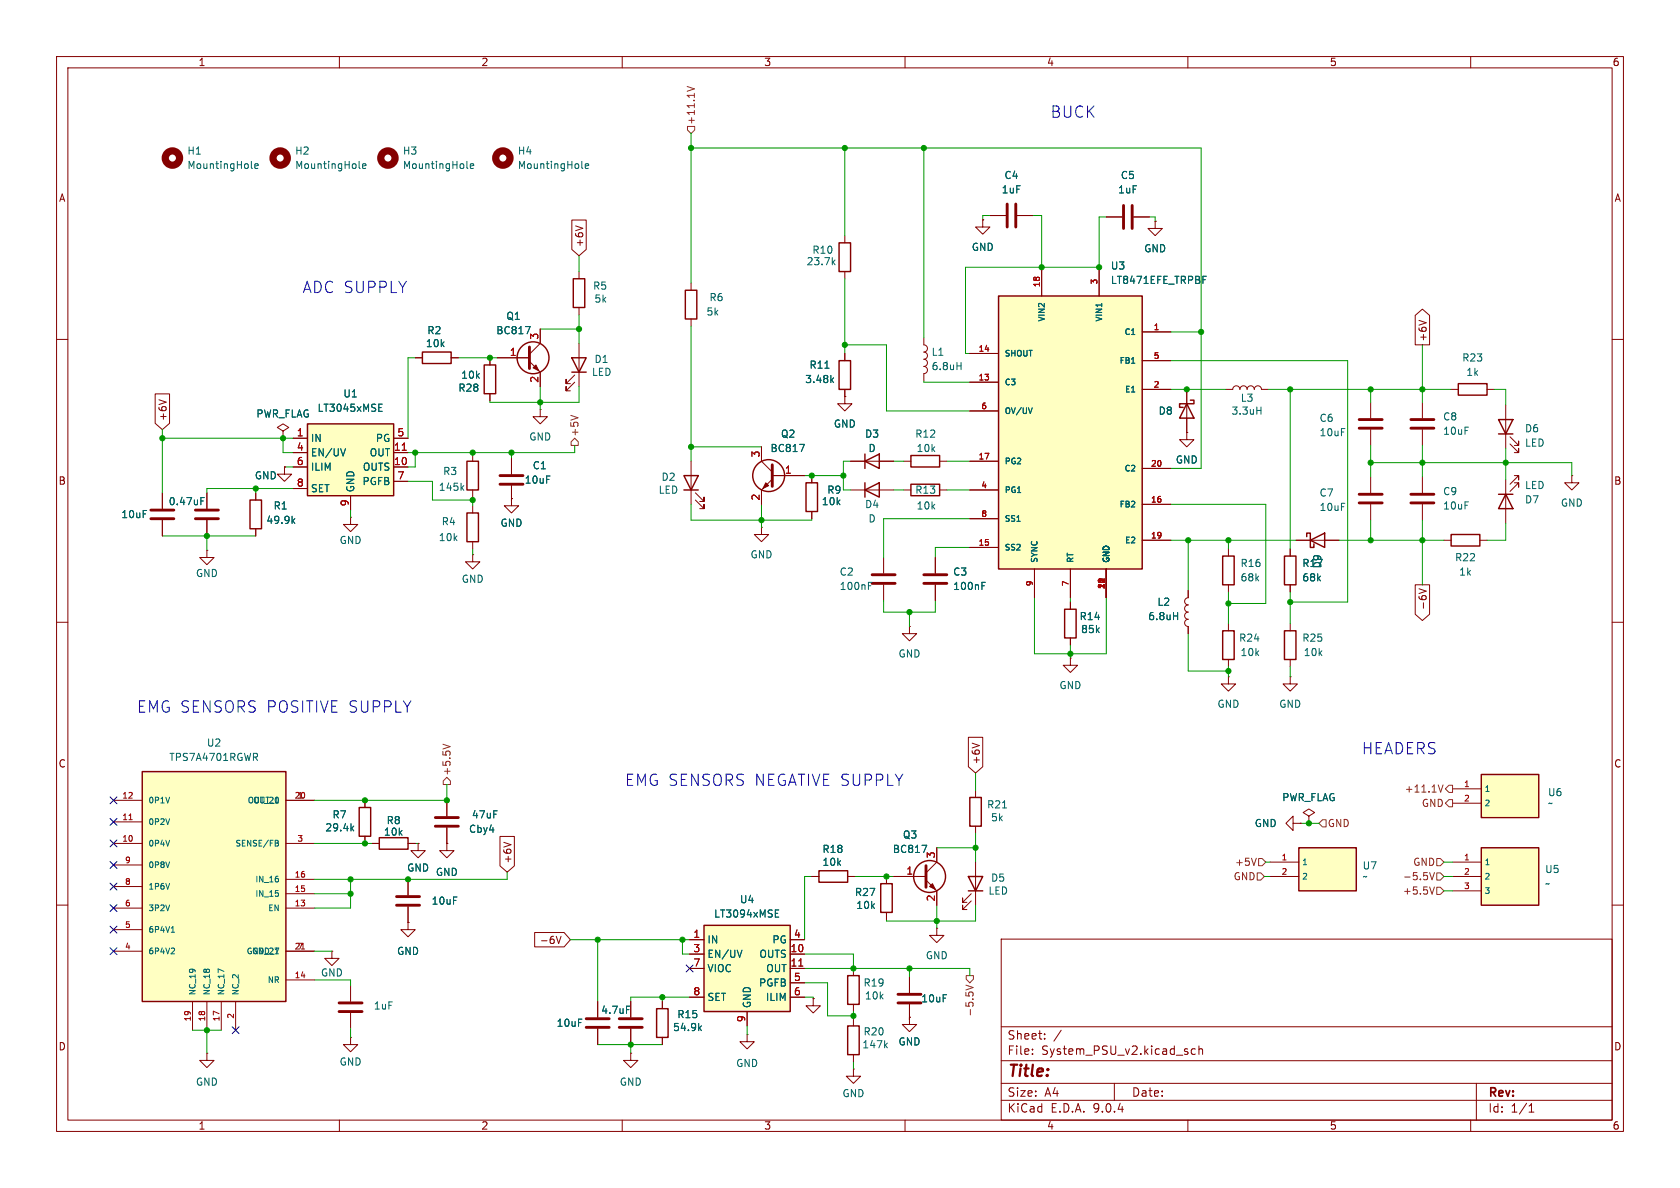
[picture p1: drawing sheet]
<svg xmlns="http://www.w3.org/2000/svg" width="297mm" height="210mm" viewBox="0 0 297 210" stroke-linecap="round" stroke-linejoin="round" font-family="sans-serif">
<g fill="none" stroke="#840000" stroke-width=".18">
<path d="M10 10h277v190h-277zM12 12h273v186h-273zM60 10v2M110 10v2M160 10v2M210 10v2M260 10v2M95.5 58.2v2.5l-1.9 1.9M102.4 48v1.3M102.4 54.4v1.2M122.2 50v1.3M122.2 56.4v1.3"/>
<path d="M10 60h2M73.4 63.2h1.3M79.8 63.2h1.2M87.9 63.2h5.7M93.6 63.9l1.9 1.9v2.5M101.6 67.6l-1.5 1.5v-.8v.8h.7M101.6 66.3l-1.5 1.5v-.7v.7h.7M102.4 60.7v7.6M134.6 79v2.5l1.9 1.9M285 60h2M83.6 98v1.3h1.2l-1.2 1.3-1.3-1.3h1.3M83.6 98h.1"/>
<path d="M83.6 89.4v1.3M83.6 95.8v1.2M90.4 88.1v1.3h1.3l-1.3 1.3-1.2-1.3h1.2M90.4 88.1h.1M122.2 81.5v7.7M122.9 88.4l1.6 1.5v-.7v.7h-.8M122.9 87.1l1.6 1.5v-.7v.7h-.8M134.6 93.2v1.3h1.3l-1.3 1.3-1.3-1.3h1.3M134.6 93.2h.1M136.5 84.7l-1.9 1.9v2.6M136.5 84.1h5.7M143.5 84.1v1.2"/>
<path d="M143.5 90.4v1.3M156.2 98.6v2.7M217.2 97v1.3M10 110h2M156.2 103.4v2.8M217.2 103.4v1.2M217.2 110.2v1.3M217.2 116.6v1.3M228.1 119.6v1.3h1.3l-1.3 1.3-1.3-1.3h1.3M228.1 119.6h.1M228.1 110.2v1.3M228.1 116.6v1.3"/>
<path d="M285 110h2M65.8 149.1h1.3M72.1 149.1h1.3M73.9 149.1v1.3h1.3l-1.3 1.2-1.3-1.2h1.3M73.9 149.1h.1M79 149.1v1.3h1.3l-1.3 1.2-1.3-1.2h1.3M79 149.1h.1M79 141.5v2.8M79 146.3v2.8M10 160h2M105.7 177v2.8M111.5 177v2.8"/>
<path d="M117.1 177v1.3M160.8 179.8v1.3h1.3l-1.3 1.3-1.3-1.3h1.3M160.8 179.8h.1M177 166h108v32h-108zM285 160h2M60 198v2M105.7 181.9v2.8M110 198v2M111.5 181.9v2.8M117.1 183.4v1.3M132.1 182.9v1.3h1.2l-1.2 1.2-1.3-1.2h1.3M132.1 182.9h.1"/>
<path d="M150.9 189v1.2h1.2l-1.2 1.3-1.3-1.3h1.3M150.9 189h.1M150.9 180.1v1.3M150.9 186.4v1.3M160 198v2M177 194.5h108M177 191.5h108M177 187.5h108M177 181.5h108M182.5 186.3v.1M182.5 185.5v.1M184.7 183.6v.1"/>
<path d="M184.7 182.8v.1M187.6 182.1l-1.3 2M197 191.5v3M210 198v2M211.3 185.5l-.4-.1-.3 .3v.4l.1 .2h.6M212 185.5l.2-.1 .3 .1 .1 .9M212 184.9v1.5M260 198v2M261 191.5v6.5M270.3 196.6h.9M270.3 195.5l.4-.4v1.5"/>
</g>
<path d="M93.6 61.3v3.9M136.5 82.2v3.8M154.2 101.6h4M154.2 103.1h4M77 144.5h4M77 146.1h4M103.6 180.1h4.1M103.6 181.6h4.1M109.5 180.1h4M109.5 181.6h4" fill="none" stroke="#840000" stroke-width=".51"/>
<g fill="none" stroke="#840000" stroke-width=".25">
<path d="M101.3 49.3h2.1v5.1h-2.1zM121.2 51.3h2v5.1h-2zM74.7 62.2h5.1v2.1h-5.1zM101.1 63.2h2.5l-1.2 2.6zM101.1 65.8h2.5M82.5 90.7h2.1v5.1h-2.1zM120.9 84.1h2.5l-1.2 2.5zM120.9 86.6h2.5M142.5 85.3h2v5.1h-2zM216.2 98.3h2v5.1h-2zM216.2 111.5h2v5.1h-2zM227.1 111.5h2v5.1h-2z"/>
<path d="M67.1 148.1h5v2h-5zM116.1 178.3h2v5.1h-2zM149.9 181.4h2v5h-2z"/>
<circle cx="94.2" cy="63.2" r="2.82"/>
<circle cx="135.9" cy="84.1" r="2.82"/>
</g>
<g fill="#840000" stroke="#840000" stroke-width=".18">
<path d="M135.4 85.3l.5 .6-1 .5z"/>
<path d="M94.2 65l.5-.5 .5 1z"/>
</g>
<path d="M102.9 29.6l.1 .2M103.5 29.4l.6-.2-.1-.2-.4-.1-.1 .2v.6h.5M92.9 57.7h.8l-.5 1.3M141.4 78.6h.8l-.5 1.2M153.5 103.5h.5M153.5 102.9h.6M110.8 177.9h.6M123.6 181.7l.4 .5M124 181.3l-.5 .5M156.5 184.8l.4 .4M156.9 184.4l-.5 .5" fill="none" stroke="#006464" stroke-width=".18"/>
<circle cx="88.9" cy="27.9" r="1.27" fill="none" stroke="#840000" stroke-width="1.3"/>
<path d="M124.5 163.6h15.2v15.2h-15.2z" fill="#ffffc2"/>
<path d="M148.3 42.9h2.1v5.1h-2.1zM85.6 64.5h2v5.1h-2zM227.1 98.3h2v5.1h-2zM124.5 163.6h15.2v15.2h-15.2z" fill="none" stroke="#840000" stroke-width=".25"/>
<g fill="none" stroke="#840000" stroke-width=".18">
<path d="M149.4 41.7v1.2M149.4 48v1.3M86.6 63.2v1.3M86.6 69.6v1.3M228.1 97v1.3M228.1 103.4v1.2M228.6 145.5v-1.2l-1.3 1.2 1.3 1.3v-1.3h1.3M229.9 145.5h.1M231.4 144.3l1-.7-1-.6-1 .6 1 .7v1.2M231.4 145.5h.1M121.9 166.1h2.6M121.9 168.7h2.6"/>
<path d="M121.9 171.2h2.6M121.9 176.3h2.6M132.1 178.8v2.6M139.7 166.1h2.5M139.7 168.7h2.5M139.7 171.2h2.5M139.7 176.3h2.5M139.7 173.7h2.5"/>
</g>
<path d="M147.3 46.3l.3 .5M147.6 46l-.5 .4M131.2 168l-.4 1.2M137.1 161.5h.4M137.1 162.1h.6M137.1 160.9h.6" fill="none" stroke="#006464" stroke-width=".18"/>
<path d="M141.2 170.8h.7" fill="none" stroke="#a90000" stroke-width=".18"/>
<path d="M229.6 149.9h10.2v7.6h-10.2z" fill="#ffffc2"/>
<path d="M229.6 149.9h10.2v7.6h-10.2z" fill="none" stroke="#840000" stroke-width=".25"/>
<path d="M224.5 152.4h5.1M224.5 154.9h5.1" fill="none" stroke="#840000" stroke-width=".18"/>
<path d="M261.9 136.9h10.1v7.6h-10.1z" fill="#ffffc2"/>
<path d="M148.3 63.8h2.1v5h-2.1zM209.8 71.4l1.3 2.5h-2.6zM210.4 70.7h.7v.7h-2.6v.6h.7M261.9 136.9h10.1v7.6h-10.1zM63.5 142.7h2v5.1h-2z" fill="none" stroke="#840000" stroke-width=".25"/>
<g fill="none" stroke="#840000" stroke-width=".18">
<path d="M95.5 72.4v1.3h-1.3l1.3 1.2 1.3-1.2h-1.3M95.5 72.4h.1M149.4 70.1v1.3h1.2l-1.2 1.2-1.3-1.2h1.3M149.4 70.1h.1M149.4 62.5v1.3M149.4 68.8v1.3M209.8 68.8v7.7M62 91.4v1.3h1.2l-1.2 1.3-1.3-1.3h1.3M62 91.4h.1M256.8 139.4h5.1M64.5 141.5v1.2M64.5 147.8v1.3"/>
<path d="M256.8 142h5.1"/>
</g>
<path d="M145.8 65.1h.8M147 67.2l.4 .4M147.4 66.8l-.5 .5M62.2 146.4l.3 .5M62.5 146l-.4 .5" fill="none" stroke="#006464" stroke-width=".18"/>
<path d="M176.5 52.3h25.4v48.3h-25.4z" fill="#ffffc2"/>
<path d="M176.5 52.3h25.4v48.3h-25.4z" fill="none" stroke="#840000" stroke-width=".25"/>
<g fill="none" stroke="#840000" stroke-width=".18">
<path d="M173.7 38.9v1.2h1.3l-1.3 1.3-1.2-1.3h1.2M173.7 38.9h.1M184.1 47.2v5.1M194.3 47.2v5.1M201.9 58.7h5.1M171.4 62.5h5.1M171.4 67.6h5.1M171.4 72.6h5.1M201.9 63.8h5.1M201.9 68.8h5.1M171.4 81.5h5.1M171.4 86.6h5.1"/>
<path d="M171.4 91.7h5.1M171.4 96.8h5.1M201.9 82.8h5.1M201.9 89.2h5.1M201.9 95.5h5.1M182.9 100.6v5.1M189.2 100.6v5.1M195.6 100.6v5.1"/>
</g>
<path d="M212.7 49.4h.4M212.7 48.8h.6M182.5 72.1l-.4 1M200 64.2h.6" fill="none" stroke="#006464" stroke-width=".18"/>
<path d="M261.9 149.9h10.1v10.1h-10.1z" fill="#ffffc2"/>
<path d="M44.2 88.4h2v5.1h-2zM188.2 107.7h2v5.1h-2zM144.8 153.9h5.1v2.1h-5.1zM261.9 149.9h10.1v10.1h-10.1z" fill="none" stroke="#840000" stroke-width=".25"/>
<g fill="none" stroke="#840000" stroke-width=".18">
<path d="M175 38.1h2.8M179.8 38.1h2.8M195.6 38.4h2.8M200.4 38.4h2.8M204.2 39.1v1.3h1.3l-1.3 1.3-1.3-1.3h1.3M204.2 39.1h.1M50 76.2l1.1-.6-1.1-.7-1 .7 1 .6v1.3M50 77.5h.1M45.2 87.1v1.3M45.2 93.5v1.2M189.2 116.3v1.3h1.3l-1.3 1.3-1.2-1.3h1.2M189.2 116.3h.1"/>
<path d="M189.2 106.4v1.3M189.2 112.8v1.2M143.5 154.9h1.3M149.9 154.9h1.2M256.8 152.4h5.1M256.8 154.9h5.1M256.8 157.5h5.1M36.6 186.2v1.3h1.2l-1.2 1.2-1.3-1.2h1.3M36.6 186.2h.1"/>
</g>
<path d="M51.8 92l.3 .5M52.1 91.7l-.5 .5" fill="none" stroke="#006464" stroke-width=".18"/>
<path d="M178.1 36.1v4M179.6 36.1v4M198.6 36.3v4.1M200.2 36.3v4.1" fill="none" stroke="#840000" stroke-width=".51"/>
<path d="M25.1 136.4h25.4v40.6h-25.4z" fill="#ffffc2"/>
<path d="M25.1 136.4h25.4v40.6h-25.4z" fill="none" stroke="#840000" stroke-width=".25"/>
<g fill="none" stroke="#840000" stroke-width=".18">
<path d="M217.2 119.6v1.3h1.2l-1.2 1.3-1.3-1.3h1.3M217.2 119.6h.1M20.1 141.5h5M20.1 145.3h5M20.1 149.1h5M20.1 152.9h5M20.1 156.7h5M50.5 141.5h5.1M50.5 149.1h5.1M50.5 155.4h5.1M50.5 158h5.1M20.1 160.5h5"/>
<path d="M20.1 164.3h5M20.1 168.1h5M34 177v5.1M36.6 177v5.1M39.1 177v5.1M41.7 177v5.1M50.5 160.5h5.1M50.5 168.1h5.1M50.5 173.2h5.1"/>
</g>
<path d="M22.8 144.9h.6M53.3 167.8h.6" fill="none" stroke="#a90000" stroke-width=".18"/>
<path d="M45.1 133.8l.4 .6M45.5 133.3v.4M48.7 148.5l.4 .1 .1 .2-.2 .2M48.7 149h.3M49 149l.2 .2v.3l-.5 .1M49.2 155.4v.4M49.2 157.9v.5M30.2 168.6h.7M30.3 164.8h.6M30.8 167.7v.3" fill="none" stroke="#006464" stroke-width=".18"/>
<path d="M54.4 74.9h15.2v12.7h-15.2z" fill="#ffffc2"/>
<g fill="none" stroke="#840000" stroke-width=".25">
<path d="M54.4 74.9h15.2v12.7h-15.2zM257.8 67.8h5.1v2.1h-5.1zM264.9 74.2h2.6l-1.3 2.5zM264.9 76.7h2.6M82.5 81.5h2.1v5.1h-2.1zM152.9 86.6l2.5-1.3v2.6zM152.9 81.5l2.5-1.2v2.5zM152.9 80.3v2.5M152.9 85.3v2.6M161 85.6h5.1v2h-5.1zM161 80.5h5.1v2.1h-5.1zM231 94.9v-.7h.6v2.6h.7v-.7"/>
<path d="M231.6 95.5l2.6-1.3v2.6zM256.5 94.5h5.1v2h-5.1zM264.9 87.4h2.6M266.2 87.4l1.3 2.5h-2.6zM155.7 156.2h2v5.1h-2zM171.2 154.9h2.5l-1.2 2.6zM171.2 157.5h2.5M171.4 141h2.1v5.1h-2.1zM149.9 172.5h2v5h-2z"/>
<circle cx="164.3" cy="154.9" r="2.82"/>
</g>
<g fill="none" stroke="#840000" stroke-width=".18">
<path d="M101.1 38.9h2.5v5.2l-1.2 1.1-1.3-1.1zM101.8 39.9l1.2 .5M173.7 38.9h.1M175 38.1h2.8M179.8 38.1h2.8M195.6 38.4h2.8M200.4 38.4h2.8M204.2 39.1h.1M95.5 58.2v2.5M163.3 59.7v1.3a.64 .64 0 0 1 .7 .6 .64 .64 0 0 1-.7 .6 .64 .64 0 0 1 .7 .7 .64 .64 0 0 1-.7 .6 .64 .64 0 0 1 .7 .6 .64 .64 0 0 1-.7 .7M184.1 47.2v5.1M194.3 47.2v5.1"/>
<path d="M201.9 58.7h5.1M250.2 55.8l1.3-1.2 1.2 1.2v5.2h-2.5zM250.9 56.6l1.2 .5M27.4 69.6h2.6v5.2l-1.3 1.1-1.3-1.1zM28.1 70.7l1.3 .4M50 77.5h.1M51.8 77.5h2.6M69.6 77.5h2.5M73.4 63.2h1.3M79.8 63.2h1.2M86.6 63.2v1.3M86.6 69.6v1.3"/>
<path d="M87.9 63.2h5.7M95.5 65.8v2.5M134.6 79v2.5M149.4 70.1h.1M149.4 62.5v1.3M149.4 68.8v1.3M163.3 64.8a.64 .64 0 0 1 .7 .6 .64 .64 0 0 1-.7 .6v1.3M171.4 62.5h5.1M171.4 67.6h5.1M171.4 72.6h5.1M201.9 68.8h5.1M201.9 63.8h5.1"/>
<path d="M209.8 76.5v1.2h1.3l-1.3 1.3-1.3-1.3h1.3M209.8 76.5h.1M209.8 68.8v2.6M209.8 73.9v2.6M216.7 68.8h1.2a.64 .64 0 0 1 .7-.6 .64 .64 0 0 1 .6 .6 .64 .64 0 0 1 .6-.6 .64 .64 0 0 1 .7 .6 .64 .64 0 0 1 .6-.6 .64 .64 0 0 1 .6 .6 .64 .64 0 0 1 .7-.6 .64 .64 0 0 1 .6 .6h1.3M242.3 71.1v2.8M242.3 75.9v2.8M251.5 71.1v2.8M251.5 75.9v2.8M256.5 68.8h1.3M262.9 68.8h1.3M266.2 71.6v7.6"/>
<path d="M267 78.5l1.5 1.5v-.8v.8h-.8M267 77.2l1.5 1.5v-.7v.7h-.8M28.7 87.1v2.8M28.7 91.9v2.8M36.6 97.3v1.3h1.2l-1.2 1.2-1.3-1.2h1.3M36.6 97.3h.1M36.6 87.1v2.8M36.6 91.9v2.8M45.2 87.1v1.3M45.2 93.5v1.2M50.3 82.6v1.2h1.3l-1.3 1.3-1.3-1.3h1.3M50.3 82.6h.1"/>
<path d="M51.8 80h2.6M51.8 82.6h2.6M51.8 86.4h2.6M62 87.6v2.6M69.6 80h2.5M69.6 82.6h2.5M69.6 85.1h2.5M83.6 80.3v1.2M83.6 86.6v1.3M90.4 88.1h.1M90.4 81v2.8M90.4 85.9v2.7"/>
<path d="M134.6 86.6v2.6M136.5 84.1h5.7M143.5 84.1v1.2M143.5 90.4v1.3M150.4 86.6h7.6M150.4 81.5h7.6M159.8 86.6h1.2M159.8 81.5h1.2M165.4 98.6v2.7M166.1 86.6h1.3M166.1 81.5h1.3M171.4 86.6h5.1"/>
<path d="M171.4 81.5h5.1M171.4 91.7h5.1M171.4 96.8h5.1M201.9 95.5h5.1M201.9 82.8h5.1M201.9 89.2h5.1M228.1 97v1.3M229.1 95.5h7.6M242.3 84.3v2.8M242.3 89.2v2.7M251.5 84.3v2.8M251.5 89.2v2.7"/>
<path d="M255.3 95.5h1.2M261.6 95.5h1.3M266.2 84.8v7.7M267.7 84.1h.8v.7v-.7l-1.5 1.5M267.7 85.3h.8v.8v-.8l-1.5 1.6M277.9 84.1v1.2h1.2l-1.2 1.3-1.3-1.3h1.3M277.9 84.1h.1M160.8 110.7v1.3h1.3l-1.3 1.3-1.3-1.3h1.3M160.8 110.7h.1M165.4 103.4v2.8M182.9 100.6v5.1M189.2 100.6v5.1"/>
<path d="M189.2 106.4v1.3M189.2 112.8v1.2M195.6 100.6v5.1M210.1 106.9a.64 .64 0 0 0-.7 .7 .64 .64 0 0 0 .7 .6 .64 .64 0 0 0-.7 .6 .64 .64 0 0 0 .7 .7 .63 .63 0 0 0-.7 .6 .63 .63 0 0 0 .7 .6v1.3M210.1 104.4v1.3a.63 .63 0 0 0-.7 .6 .63 .63 0 0 0 .7 .6M228.1 103.4v1.2M250.2 103.4h2.5v5.2l-1.2 1.1-1.3-1.1zM250.9 104.1l1.2 .4-1.2 .4M171.2 130.3h2.5v5.2l-1.2 1.2-1.3-1.2zM171.9 131.4l1.2 .4M172.5 139.7v1.3M64.5 141.5v1.2"/>
<path d="M64.5 147.8v1.3M65.8 149.1h1.3M72.1 155.4v2.8M72.1 149.1h1.3M73.9 149.1h.1M79 149.1h.1M79 141.5v2.8M79 146.3v2.8M88.4 147.9h2.5v5.2l-1.2 1.1-1.3-1.1zM89.1 148.9l1.2 .4M143.5 154.9h1.3M149.9 154.9h1.2"/>
<path d="M156.7 154.9v1.3M158 154.9h5.7M163.7 155.6l1.9 1.9v2.5M165.6 149.9v2.5l-1.9 1.9M171.7 159.3l-1.5 1.5v-.8v.8h.7M171.7 158l-1.5 1.5v-.7v.7h.7M172.5 146.1v1.2M172.5 152.4v7.6M229.9 145.5h.1M231.4 145.5h.1M58.7 168.1v1.3h1.2l-1.2 1.3-1.3-1.3h1.3M58.7 168.1h.1"/>
<path d="M62 174.2v2.8M62 179.1v2.8M72.1 163.1v1.2h1.3l-1.3 1.3-1.2-1.3h1.2M72.1 163.1h.1M72.1 160.3v2.8M94.5 164.8h5.2l1.1 1.3-1.1 1.3h-5.2zM98.3 165.5l.5 1.3 .4-1.3M105.7 177v2.8M111.5 177v2.8M117.1 177v1.3M121.9 166.1h2.6M121.9 168.7h2.6"/>
<path d="M121.9 171.2h2.6M121.9 176.3h2.6M132.1 178.8v2.6M139.7 166.1h2.5M139.7 168.7h2.5M139.7 171.2h2.5M139.7 176.3h2.5M139.7 173.7h2.5M143.8 176.5v1.3h1.2l-1.2 1.3-1.3-1.3h1.3M143.8 176.5h.1M150.9 171.2v1.3M150.9 177.5v1.3"/>
<path d="M156.7 161.3v1.3M160.8 179.8h.1M160.8 172.7v2.8M160.8 177.5v2.8M165.6 164.1v1.3h-1.3l1.3 1.2 1.3-1.2h-1.3M165.6 164.1h.1M62 183.4v1.3h1.2l-1.2 1.2-1.3-1.2h1.3M62 183.4h.1M105.7 181.9v2.8M111.5 186.2v1.3h1.3l-1.3 1.2-1.3-1.2h1.3M111.5 186.2h.1M111.5 181.9v2.8"/>
<path d="M117.1 183.4v1.3"/>
</g>
<g fill="none" stroke="#006464" stroke-width=".18">
<path d="M44.4 29.6l.2 .2M45 29.4l.6-.2v-.2l-.4-.1-.2 .2 .1 .6h.5M63.5 29.6l.2 .2M64.1 29.4l.6-.2-.1-.2-.3-.1-.2 .2 .1 .6h.4M82.5 29.6l.2 .2M83.1 29.4l.6-.2v-.2l-.4-.1-.2 .2 .1 .6h.5M92.9 57.7h.8l-.5 1.3M212.7 49.4h.4M212.7 48.8h.6M61.1 79.3l-.5 1.3M67 72.1h.4M67 72.7h.6"/>
<path d="M67 71.4h.6M141.4 78.6h.8l-.5 1.2M145.8 65.1h.8M147 67.2l.4 .4M147.4 66.8l-.5 .5M169.2 64.7h.7M169.9 64.1v1.2M182.5 72.1l-.4 1M200 64.2h.6M222.2 72.6h.7M222.9 72v1.2M35.5 88.6h.4"/>
<path d="M35.5 88h.6M51.8 92l.3 .5M52.1 91.7l-.5 .5M81.6 86.2l.4 .5M82 85.8l-.5 .5M173.6 103.5h.4M173.6 102.9h.6M207.5 108.9h.7M208.2 108.3v1.2M62.2 146.4l.3 .5M62.5 146l-.4 .5M163 149.4h.8l-.5 1.3"/>
<path d="M177.2 142.8h.8M110.8 177.9h.6M131.2 168l-.4 1.2M137.1 161.5h.4M137.1 162.1h.6M137.1 160.9h.6M123.6 181.7l.4 .5M124 181.3l-.5 .5"/>
</g>
<path d="M71.1 79.6h.7M141.2 170.8h.7" fill="none" stroke="#a90000" stroke-width=".18"/>
<g fill="none" stroke="#840000" stroke-width=".51">
<path d="M240.3 74.2h4M240.3 75.7h4M249.4 74.2h4.1M249.4 75.7h4.1M26.7 90.2h4M26.7 91.7h4M34.5 90.2h4.1M34.5 91.7h4.1M88.4 84.1h4.1M88.4 85.6h4.1M240.3 87.4h4M240.3 88.9h4"/>
<path d="M249.4 87.4h4.1M249.4 88.9h4.1M163.3 101.6h4.1M163.3 103.1h4.1M70.1 158.5h4.1M163.7 153v3.8M59.9 177.3h4.1M59.9 178.8h4.1M70.1 160h4.1M158.7 177.3h4.1M158.7 175.8h4.1"/>
</g>
<g fill="none" stroke="#840000" stroke-width="1.3">
<circle cx="30.5" cy="27.9" r="1.27"/>
<circle cx="49.5" cy="27.9" r="1.27"/>
<circle cx="68.6" cy="27.9" r="1.27"/>
</g>
<path d="M164.3 156.7l.5-.5 .6 1z" fill="#840000" stroke="#840000" stroke-width=".18"/>
<g fill="none" stroke="#725600" stroke-width=".18">
<path d="M121.5 15.3l1.3 .4-1.3 .4M121.5 22.4h1.3v.6l-.6 .6-.7-.6zM100.9 73.4l1.3 .5M101.6 77.5l.6 .6v.6h-1.2v-.6zM78.3 131.6l1.3 .4M79 137.4l.6 .6v.7h-1.2v-.7zM254.3 138.8l.4 1.2 .4-1.2M255.5 139.4l.7-.6h.6v1.3h-.6zM222.1 151.7l-.4 1.3M222.2 154.3h.7l.6 .6-.6 .7h-.7zM222.5 151.8h.6l.7 .6-.7 .6h-.6zM233.8 144.9h.6v1.3h-.6l-.6-.7z"/>
<path d="M252.7 154.2l.5 1.3 .4-1.3M253.6 156.8l-.4 1.3M254 156.8h.6l.7 .7-.7 .6h-.6zM254 154.3h.6l.7 .6-.7 .7h-.6zM254 151.8h.6l.7 .6-.7 .6h-.6zM256.2 141.4h.6v1.2h-.6l-.7-.6zM170.8 174.1l1.2 .5-1.2 .4M170.8 172.5h1.3v.6l-.7 .6-.6-.6z"/>
</g>
<g fill="none" stroke="#009600" stroke-width=".18">
<path d="M122.2 26.2h90.1v56.6h-5.3M122.2 23.6v26.4M149.4 26.2v15.5M163.3 26.2v33.5M175 38.1h-1.3v.8M182.6 38.1h1.5v9.1M195.6 38.4h-1.3v8.8h-23.6v15.3h.7M203.2 38.4h1v.7M95.5 58.2h6.9M102.4 45.2v2.8M102.4 55.6v5.1M122.2 57.7v23.8"/>
<path d="M149.4 49.3v13.2M207 58.7h5.3M28.7 77.5h23.1M28.7 75.9v11.2M50 77.5v2.5h1.8M73.4 63.2h-1.3v14.3M81 63.2h6.9M95.5 68.3v4.1M101.6 78.7v1.3h-29.5M102.4 68.3v2.8h-15.8v-.2M122.2 79h12.4M149.4 61h7.3v11.6h14.7"/>
<path d="M163.3 67.3v.3h8.1M207 68.8h9.7M207 63.8h31.3v42.6h-10.2M224.3 68.8h32.2M228.1 68.8v28.2M242.3 68.8v2.3M242.3 78.7v5.6M251.5 61v10.1M251.5 78.7v5.6M264.2 68.8h2v2.8M266.2 79.2v5.6M28.7 94.7h16.5"/>
<path d="M36.6 94.7v2.6M45.2 86.4v.7M50.3 82.6h1.5M51.8 86.4h-15.2v.7M62 90.2v1.2M72.1 85.1h4.4v3.3h7.1M73.4 80v2.6h-1.3M83.6 80v.3M83.6 87.9v1.5M83.6 97v1M90.4 80v1M90.4 88.1v.5"/>
<path d="M122.2 89.2v2.7h21.3v-.2M134.6 89.2v4M142.2 84.1h6.9M150.4 81.5h-1.3v5.1h1.3M158 86.6h1.8M158 81.5h1.8M167.4 86.6h4M167.4 81.5h4M171.4 91.7h-15.2v6.9M171.4 96.8h-6v1.8M207 95.5h22.1M207 89.2h16.8v17.5h-6.6"/>
<path d="M210.1 95.5v8.9M217.2 95.5v1.5M236.7 95.5h18.6M242.3 91.9v3.6M242.3 81.8h35.6v2.3M251.5 91.9v11.5M266.2 92.5v3h-3.3M156.2 106.2v2h9.2v-2M160.8 108.2v2.5M182.9 105.7v9.9h12.7v-9.9M189.2 105.7v.7M189.2 114v2.3"/>
<path d="M210.1 112v6.6h7.1M217.2 104.6v5.6M217.2 117.9v1.7M228.1 104.6v5.6M228.1 117.9v1.7M79 138.7v2.8h-23.4M172.5 136.7v3M55.6 149.1h10.2M55.6 158h6.4M62 155.4v5.1h-6.4M73.4 149.1h.5M89.7 154.2v1.2h-34.1"/>
<path d="M143.5 154.9h-1.3v11.2M151.1 154.9h6.9M165.6 149.9h6.9M172.5 147.3v5.1M223.5 154.9h1M223.8 152.4h.7M229.9 145.5h3.3M255.3 154.9h1.5M255.3 152.4h1.5M255.3 157.5h1.5M55.6 173.2h6.4v1M55.6 168.1h3.1"/>
<path d="M100.8 166.1h21.1M105.7 166.1v10.9M117.1 176.3v.7M120.6 166.1v2.6h1.3M121.9 176.3h-10.4v.7M142.2 176.3h1.6v.2M142.2 168.7h8.7v2.5M142.2 173.7h4.1v5.9h4.6M142.2 171.2h29.2v1.3M150.9 178.8v1.3M160.8 171.2v1.5M160.8 179.8v.5"/>
<path d="M165.6 160v4.1M172.5 160v2.8h-15.8v-.2M34 182.1h5.1M36.6 182.1v4.1M62 181.9v1.5M105.7 184.7h11.4M111.5 184.7v1.5M132.1 181.4v1.5M150.9 187.7v1.3"/>
</g>
<g fill="none" stroke="#000084" stroke-width=".18">
<path d="M19.5 148.5l1.2 1.2M19.5 159.9l1.2 1.2M19.5 140.9l1.2 1.2M19.5 152.3l1.2 1.2M19.5 156.1l1.2 1.2M19.5 144.7l1.2 1.2M20.7 148.5l-1.2 1.2M20.7 159.9l-1.2 1.2M20.7 140.9l-1.2 1.2M20.7 152.3l-1.2 1.2M20.7 156.1l-1.2 1.2M20.7 144.7l-1.2 1.2"/>
<path d="M19.5 167.5l1.2 1.3M19.5 163.7l1.2 1.2M20.7 167.5l-1.2 1.3M20.7 163.7l-1.2 1.2M121.3 170.6l1.2 1.2M122.5 170.6l-1.2 1.2M41 181.5l1.3 1.2M42.3 181.5l-1.3 1.2"/>
</g>
<g fill="#009600" stroke="#009600" stroke-width=".18">
<circle cx="160.8" cy="108.2" r=".46"/>
<circle cx="102.4" cy="58.2" r=".46"/>
<circle cx="122.2" cy="79" r=".46"/>
<circle cx="134.6" cy="91.9" r=".46"/>
<circle cx="143.5" cy="84.1" r=".46"/>
<circle cx="122.2" cy="26.2" r=".46"/>
<circle cx="149.1" cy="84.1" r=".46"/>
<circle cx="64.5" cy="149.1" r=".46"/>
<circle cx="64.5" cy="141.5" r=".46"/>
<circle cx="36.6" cy="182.1" r=".46"/>
<circle cx="72.1" cy="155.4" r=".46"/>
<circle cx="62" cy="155.4" r=".46"/>
<circle cx="62" cy="158" r=".46"/>
<circle cx="79" cy="141.5" r=".46"/>
<circle cx="73.4" cy="80" r=".46"/>
<circle cx="50" cy="77.5" r=".46"/>
<circle cx="45.2" cy="86.4" r=".46"/>
<circle cx="28.7" cy="77.5" r=".46"/>
<circle cx="36.6" cy="94.7" r=".46"/>
<circle cx="117.1" cy="176.3" r=".46"/>
<circle cx="105.7" cy="166.1" r=".46"/>
<circle cx="120.6" cy="166.1" r=".46"/>
<circle cx="111.5" cy="184.7" r=".46"/>
<circle cx="86.6" cy="63.2" r=".46"/>
<circle cx="83.6" cy="88.4" r=".46"/>
<circle cx="83.6" cy="80" r=".46"/>
<circle cx="90.4" cy="80" r=".46"/>
<circle cx="95.5" cy="71.1" r=".46"/>
<circle cx="217.2" cy="95.5" r=".46"/>
<circle cx="210.1" cy="95.5" r=".46"/>
<circle cx="217.2" cy="118.6" r=".46"/>
<circle cx="228.1" cy="106.4" r=".46"/>
<circle cx="217.2" cy="106.7" r=".46"/>
<circle cx="189.2" cy="115.6" r=".46"/>
<circle cx="149.4" cy="26.2" r=".46"/>
<circle cx="163.3" cy="26.2" r=".46"/>
<circle cx="184.1" cy="47.2" r=".46"/>
<circle cx="212.3" cy="58.7" r=".46"/>
<circle cx="209.8" cy="68.8" r=".46"/>
<circle cx="194.3" cy="47.2" r=".46"/>
<circle cx="242.3" cy="68.8" r=".46"/>
<circle cx="228.1" cy="68.8" r=".46"/>
<circle cx="251.5" cy="95.5" r=".46"/>
<circle cx="251.5" cy="81.8" r=".46"/>
<circle cx="242.3" cy="81.8" r=".46"/>
<circle cx="266.2" cy="81.8" r=".46"/>
<circle cx="251.5" cy="68.8" r=".46"/>
<circle cx="165.6" cy="162.8" r=".46"/>
<circle cx="150.9" cy="171.2" r=".46"/>
<circle cx="150.9" cy="179.6" r=".46"/>
<circle cx="160.8" cy="171.2" r=".46"/>
<circle cx="172.5" cy="149.9" r=".46"/>
<circle cx="156.7" cy="154.9" r=".46"/>
<circle cx="149.4" cy="61" r=".46"/>
<circle cx="242.3" cy="95.5" r=".46"/>
<circle cx="231.4" cy="145.5" r=".46"/>
</g>
<g font-size="2.8" fill="#0000c2">
<text x="185.7" y="21">BUCK</text>
<text x="53.4" y="52">ADC SUPPLY</text>
<text x="24.2" y="126.2">EMG SENSORS POSITIVE SUPPLY</text>
<text x="240.7" y="133.6">HEADERS</text>
<text x="110.4" y="139.2">EMG SENSORS NEGATIVE SUPPLY</text>
</g>
<text font-size="2.8" fill="#840000" x="178" y="190.9">Title:</text>
<g font-size="2.1" fill="#840000">
<text x="178" y="184">Sheet:</text>
<text x="178" y="186.7">File:</text>
<text x="184.1" y="186.7">System_PSU_v2.kicad_sch</text>
<text x="178" y="196.9">KiCad</text>
<text x="178" y="194.1">Size:</text>
<text x="184.7" y="194.1">A4</text>
<text x="185.7" y="196.9">E.D.A.</text>
<text x="193.3" y="196.9">9.0.4</text>
<text x="200" y="194.1">Date:</text>
<text x="263" y="194.3">Rev:</text>
<text x="263" y="196.9">Id:</text>
<text x="267.1" y="196.9">1/1</text>
</g>
<g font-size="1.8" fill="#840000">
<text x="35" y="11.9">1</text>
<text x="85" y="11.9">2</text>
<text x="135" y="11.9">3</text>
<text x="185" y="11.9">4</text>
<text x="235" y="11.9">5</text>
<text x="285" y="11.9">6</text>
<text x="10.3" y="35.9">A</text>
<text x="285.3" y="35.9">A</text>
<text x="103.3" y="43.8" transform="rotate(-90 103.3 43.8)">+6V</text>
<text x="252.4" y="60.5" transform="rotate(-90 252.4 60.5)">+6V</text>
<text x="29.7" y="74.5" transform="rotate(-90 29.7 74.5)">+6V</text>
<text x="10.3" y="85.9">B</text>
<text x="285.3" y="85.9">B</text>
<text x="252.4" y="107.9" transform="rotate(-90 252.4 107.9)">-6V</text>
<text x="10.3" y="135.9">C</text>
<text x="173.4" y="135.2" transform="rotate(-90 173.4 135.2)">+6V</text>
<text x="285.3" y="135.9">C</text>
<text x="90.6" y="152.7" transform="rotate(-90 90.6 152.7)">+6V</text>
<text x="95.3" y="167.1">-6V</text>
<text x="10.3" y="185.9">D</text>
<text x="285.3" y="185.9">D</text>
<text x="35" y="199.9">1</text>
<text x="85" y="199.9">2</text>
<text x="135" y="199.9">3</text>
<text x="185" y="199.9">4</text>
<text x="235" y="199.9">5</text>
<text x="285" y="199.9">6</text>
</g>
<g font-size="1.8" fill="#725600">
<text x="123" y="22.2" transform="rotate(-90 123 22.2)">+11.1V</text>
<text x="102.5" y="77.3" transform="rotate(-90 102.5 77.3)">+5V</text>
<text x="79.9" y="137.2" transform="rotate(-90 79.9 137.2)">+5.5V</text>
<text x="248.2" y="140.3">+11.1V</text>
<text x="251.3" y="142.8">GND</text>
<text x="234.6" y="146.4">GND</text>
<text x="218" y="155.8">GND</text>
<text x="218.2" y="153.3">+5V</text>
<text x="247.9" y="155.8">-5.5V</text>
<text x="249.7" y="153.3">GND</text>
<text x="247.9" y="158.3">+5.5V</text>
<text x="172.3" y="179.8" transform="rotate(-90 172.3 179.8)">-5.5V</text>
</g>
<g font-size="1.8" fill="#006464">
<text x="33" y="27.5">H1</text>
<text x="52.1" y="27.5">H2</text>
<text x="71.1" y="27.5">H3</text>
<text x="91.4" y="27.5">H4</text>
<text x="33" y="30.1">MountingHole</text>
<text x="52.1" y="30.1">MountingHole</text>
<text x="71.1" y="30.1">MountingHole</text>
<text x="91.4" y="30.1">MountingHole</text>
<text x="177" y="34.4">1uF</text>
<text x="177.5" y="31.9">C4</text>
<text x="197.6" y="34.4">1uF</text>
<text x="198" y="31.9">C5</text>
<text x="142.5" y="47.1">23.7k</text>
<text x="143.5" y="45.1">R10</text>
<text x="171.7" y="44.6">GND</text>
<text x="196.3" y="47.9">U3</text>
<text x="202.2" y="44.8">GND</text>
<text x="104.7" y="51.4">R5</text>
<text x="105" y="53.7">5k</text>
<text x="125.3" y="53.4">R6</text>
<text x="196.3" y="50.4">LT8471EFE_TRPBF</text>
<text x="75.4" y="59.3">R2</text>
<text x="87.6" y="59.3">BC817</text>
<text x="89.4" y="56.7">Q1</text>
<text x="124.8" y="56">5k</text>
<text x="75.2" y="61.6">10k</text>
<text x="105" y="64.4">D1</text>
<text x="143" y="65.4">R11</text>
<text x="164.6" y="65.6">6.8uH</text>
<text x="164.6" y="63.1">L1</text>
<text x="258.4" y="64.1">R23</text>
<text x="60.6" y="70.5">U1</text>
<text x="80.9" y="69.4">R28</text>
<text x="81.4" y="67.2">10k</text>
<text x="104.5" y="66.6">LED</text>
<text x="142.2" y="67.9">3.48k</text>
<text x="219.3" y="71.2">L3</text>
<text x="259.1" y="66.6">1k</text>
<text x="45.2" y="74">PWR_FLAG</text>
<text x="56" y="73">LT3045xMSE</text>
<text x="138" y="77.6">Q2</text>
<text x="147.3" y="75.8">GND</text>
<text x="152.8" y="77.6">D3</text>
<text x="161.7" y="77.6">R12</text>
<text x="204.7" y="73.5">D8</text>
<text x="217.6" y="73.5">3.3uH</text>
<text x="233.2" y="74.8">C6</text>
<text x="233.2" y="77.3">10uF</text>
<text x="255" y="74.5">C8</text>
<text x="255" y="77.1">10uF</text>
<text x="269.5" y="76.6">D6</text>
<text x="54.9" y="78.3">IN</text>
<text x="54.9" y="80.9">EN/UV</text>
<text x="54.9" y="83.4">ILIM</text>
<text x="64" y="83.4">OUTS</text>
<text x="65.3" y="80.9">OUT</text>
<text x="66.3" y="78.3">PG</text>
<text x="93.5" y="78.1">GND</text>
<text x="94.1" y="83.2">C1</text>
<text x="136.1" y="80.1">BC817</text>
<text x="153.4" y="80.1">D</text>
<text x="161.9" y="80.1">10k</text>
<text x="207.8" y="82.1">GND</text>
<text x="269.5" y="79.2">LED</text>
<text x="29.7" y="89.5">0.47uF</text>
<text x="45" y="84.9">GND</text>
<text x="54.9" y="87.2">SET</text>
<text x="62.8" y="87.1" transform="rotate(-90 62.8 87.1)">GND</text>
<text x="64" y="86">PGFB</text>
<text x="77.5" y="87">145k</text>
<text x="78.2" y="84.2">R3</text>
<text x="92.7" y="85.7">10uF</text>
<text x="116.3" y="87.5">LED</text>
<text x="116.8" y="85.2">D2</text>
<text x="145.2" y="89.5">10k</text>
<text x="146.2" y="87.5">R9</text>
<text x="161.7" y="87.5">R13</text>
<text x="233.2" y="88">C7</text>
<text x="255" y="87.7">C9</text>
<text x="269.5" y="89.2">D7</text>
<text x="269.5" y="86.7">LED</text>
<text x="275.8" y="89.8">GND</text>
<text x="21.3" y="91.8">10uF</text>
<text x="47" y="92.8">49.9k</text>
<text x="48.3" y="90.3">R1</text>
<text x="77.5" y="95.9">10k</text>
<text x="78" y="93.1">R4</text>
<text x="88.4" y="93.3">GND</text>
<text x="152.8" y="90">D4</text>
<text x="153.4" y="92.6">D</text>
<text x="161.9" y="90.3">10k</text>
<text x="233.2" y="90.5">10uF</text>
<text x="255" y="90.3">10uF</text>
<text x="59.9" y="96.4">GND</text>
<text x="132.6" y="98.9">GND</text>
<text x="148.3" y="102">C2</text>
<text x="168.4" y="102">C3</text>
<text x="219.2" y="100.4">R16</text>
<text x="230.1" y="100.4">R17</text>
<text x="233.8" y="100.6" transform="rotate(-90 233.8 100.6)">D9</text>
<text x="257.1" y="99.4">R22</text>
<text x="257.9" y="102">1k</text>
<text x="34.5" y="102.2">GND</text>
<text x="81.5" y="103.2">GND</text>
<text x="148.3" y="104.5">100nF</text>
<text x="168.4" y="104.5">100nF</text>
<text x="204.5" y="107.3">L2</text>
<text x="219.2" y="103">68k</text>
<text x="230.1" y="103">68k</text>
<text x="190.8" y="109.8">R14</text>
<text x="191" y="112.1">85k</text>
<text x="202.9" y="109.8">6.8uH</text>
<text x="219" y="113.6">R24</text>
<text x="230.1" y="113.6">R25</text>
<text x="158.7" y="116.4">GND</text>
<text x="219.2" y="116.2">10k</text>
<text x="230.4" y="116.2">10k</text>
<text x="187.2" y="122">GND</text>
<text x="215.1" y="125.3">GND</text>
<text x="226.1" y="125.3">GND</text>
<text x="29.8" y="134.7">TPS7A4701RGWR</text>
<text x="36.5" y="132.2">U2</text>
<text x="174.4" y="143.1">R21</text>
<text x="226.6" y="141.8">PWR_FLAG</text>
<text x="273.6" y="142.8">~</text>
<text x="273.6" y="140.9">U6</text>
<text x="57.4" y="147.2">29.4k</text>
<text x="58.7" y="144.9">R7</text>
<text x="67.8" y="147.9">10k</text>
<text x="68.3" y="145.9">R8</text>
<text x="82.8" y="147.4">Cby4</text>
<text x="83.3" y="144.9">47uF</text>
<text x="159.5" y="148.4">Q3</text>
<text x="175.1" y="145.4">5k</text>
<text x="221.7" y="146.4">GND</text>
<text x="71.9" y="154.3">GND</text>
<text x="77" y="155">GND</text>
<text x="145.3" y="153.3">10k</text>
<text x="145.3" y="151">R18</text>
<text x="157.7" y="151">BC817</text>
<text x="240.8" y="155.8">~</text>
<text x="240.8" y="153.9">U7</text>
<text x="273.1" y="154.5">U5</text>
<text x="76.2" y="160.1">10uF</text>
<text x="130.7" y="159.9">U4</text>
<text x="151" y="158.6">R27</text>
<text x="151.3" y="160.9">10k</text>
<text x="174.6" y="158.3">LED</text>
<text x="175.1" y="156.1">D5</text>
<text x="273.1" y="157.1">~</text>
<text x="125" y="167">IN</text>
<text x="126.1" y="162.4">LT3094xMSE</text>
<text x="136.4" y="167">PG</text>
<text x="56.6" y="172.8">GND</text>
<text x="70.1" y="169">GND</text>
<text x="125" y="169.5">EN/UV</text>
<text x="125" y="172.1">VIOC</text>
<text x="134.2" y="169.5">OUTS</text>
<text x="135.4" y="172.1">OUT</text>
<text x="163.6" y="169.8">GND</text>
<text x="66" y="178.7">1uF</text>
<text x="106.2" y="179.4">4.7uF</text>
<text x="125" y="177.1">SET</text>
<text x="132.9" y="178.3" transform="rotate(-90 132.9 178.3)">GND</text>
<text x="134.1" y="174.6">PGFB</text>
<text x="135.3" y="177.1">ILIM</text>
<text x="152.6" y="174.6">R19</text>
<text x="152.8" y="176.9">10k</text>
<text x="162.8" y="177.4">10uF</text>
<text x="98.3" y="181.7">10uF</text>
<text x="118.9" y="182.5">54.9k</text>
<text x="119.6" y="180.2">R15</text>
<text x="152.4" y="185.5">147k</text>
<text x="152.6" y="183.2">R20</text>
<text x="158.7" y="185">GND</text>
<text x="59.9" y="188.6">GND</text>
<text x="130" y="188.8">GND</text>
<text x="34.5" y="192.1">GND</text>
<text x="109.5" y="192.1">GND</text>
<text x="148.8" y="194.2">GND</text>
</g>
<g font-size="1.8" fill="#a90000">
<text x="90" y="63">1</text>
<text x="95.2" y="60.1" transform="rotate(-90 95.2 60.1)">3</text>
<text x="95.2" y="67.8" transform="rotate(-90 95.2 67.8)">2</text>
<text x="52.4" y="77.2">1</text>
<text x="70.2" y="77.2">5</text>
<text x="52.4" y="79.8">4</text>
<text x="52.4" y="82.3">6</text>
<text x="69.6" y="79.8">11</text>
<text x="69.6" y="82.3">10</text>
<text x="134.4" y="81" transform="rotate(-90 134.4 81)">3</text>
<text x="138.7" y="83.8">1</text>
<text x="52.4" y="86.1">8</text>
<text x="61.7" y="89.6" transform="rotate(-90 61.7 89.6)">9</text>
<text x="70.2" y="84.8">7</text>
<text x="134.4" y="88.6" transform="rotate(-90 134.4 88.6)">2</text>
<text x="160.1" y="154.7">1</text>
<text x="165.4" y="151.8" transform="rotate(-90 165.4 151.8)">3</text>
<text x="165.4" y="159.5" transform="rotate(-90 165.4 159.5)">2</text>
<text x="122.5" y="165.9">1</text>
<text x="140.3" y="165.9">4</text>
<text x="122.5" y="168.4">3</text>
<text x="122.5" y="170.9">7</text>
<text x="139.7" y="168.4">10</text>
<text x="139.7" y="170.9">11</text>
<text x="140.3" y="173.5">5</text>
<text x="122.5" y="176">8</text>
<text x="140.3" y="176">6</text>
<text x="131.8" y="180.8" transform="rotate(-90 131.8 180.8)">9</text>
</g>
<g font-size="1.4" fill="#a90000">
<text x="183.9" y="50.9" transform="rotate(-90 183.9 50.9)">18</text>
<text x="194.1" y="50.4" transform="rotate(-90 194.1 50.4)">3</text>
<text x="203.9" y="58.4">1</text>
<text x="172.9" y="62.2">14</text>
<text x="203.9" y="63.5">5</text>
<text x="172.9" y="67.3">13</text>
<text x="203.9" y="68.6">2</text>
<text x="173.4" y="72.4">6</text>
<text x="172.9" y="81.3">17</text>
<text x="203.4" y="82.6">20</text>
<text x="173.4" y="86.4">4</text>
<text x="203.4" y="88.9">16</text>
<text x="173.4" y="91.4">8</text>
<text x="203.4" y="95.3">19</text>
<text x="172.9" y="96.5">15</text>
<text x="182.6" y="103.7" transform="rotate(-90 182.6 103.7)">9</text>
<text x="189" y="103.7" transform="rotate(-90 189 103.7)">7</text>
<text x="195.3" y="104.2" transform="rotate(-90 195.3 104.2)">21</text>
<text x="195.3" y="103.4" transform="rotate(-90 195.3 103.4)">1</text>
<text x="195.3" y="103.4" transform="rotate(-90 195.3 103.4)">2</text>
<text x="21.5" y="141.2">12</text>
<text x="52" y="141.2">20</text>
<text x="52.5" y="141.2">1</text>
<text x="258.7" y="139.2">1</text>
<text x="258.7" y="141.7">2</text>
<text x="21.5" y="145">11</text>
<text x="21.5" y="148.8">10</text>
<text x="52.5" y="148.8">3</text>
<text x="22" y="152.7">9</text>
<text x="52" y="155.2">16</text>
<text x="226.5" y="152.1">1</text>
<text x="226.5" y="154.7">2</text>
<text x="258.7" y="152.1">1</text>
<text x="258.7" y="154.7">2</text>
<text x="22" y="156.5">8</text>
<text x="22" y="160.3">6</text>
<text x="52" y="157.7">15</text>
<text x="52" y="160.3">13</text>
<text x="258.7" y="157.2">3</text>
<text x="22" y="164.1">5</text>
<text x="22" y="167.9">4</text>
<text x="52.5" y="167.9">7</text>
<text x="52" y="173">14</text>
<text x="33.8" y="180.7" transform="rotate(-90 33.8 180.7)">19</text>
<text x="36.3" y="180.7" transform="rotate(-90 36.3 180.7)">18</text>
<text x="38.9" y="180.7" transform="rotate(-90 38.9 180.7)">17</text>
<text x="41.4" y="180.2" transform="rotate(-90 41.4 180.2)">2</text>
</g>
<g font-size="1.4" fill="#006464">
<text x="184.9" y="57" transform="rotate(-90 184.9 57)">VIN2</text>
<text x="195" y="57" transform="rotate(-90 195 57)">VIN1</text>
<text x="198.7" y="59.4">C1</text>
<text x="177.5" y="63.2">SHOUT</text>
<text x="197.8" y="64.5">FB1</text>
<text x="177.5" y="68.3">C3</text>
<text x="198.8" y="69.6">E1</text>
<text x="177.5" y="73.4">OV/UV</text>
<text x="177.5" y="82.3">PG2</text>
<text x="198.7" y="83.5">C2</text>
<text x="177.5" y="87.4">PG1</text>
<text x="197.8" y="89.9">FB2</text>
<text x="177.5" y="92.4">SS1</text>
<text x="177.5" y="97.5">SS2</text>
<text x="183.6" y="99.6" transform="rotate(-90 183.6 99.6)">SYNC</text>
<text x="190" y="99.6" transform="rotate(-90 190 99.6)">RT</text>
<text x="196.3" y="99.6" transform="rotate(-90 196.3 99.6)">GND</text>
<text x="198.8" y="96.2">E2</text>
<text x="26.2" y="142.2">0P1V</text>
<text x="43.7" y="142.2">OUT_20</text>
<text x="44.6" y="142.2">OUT_1</text>
<text x="262.4" y="140.2">1</text>
<text x="262.4" y="142.7">2</text>
<text x="26.2" y="146">0P2V</text>
<text x="26.2" y="149.8">0P4V</text>
<text x="41.5" y="149.8">SENSE/FB</text>
<text x="26.2" y="153.6">0P8V</text>
<text x="230.1" y="153.1">1</text>
<text x="230.1" y="155.7">2</text>
<text x="262.4" y="153.1">1</text>
<text x="262.4" y="155.7">2</text>
<text x="26.2" y="157.5">1P6V</text>
<text x="26.2" y="161.3">3P2V</text>
<text x="45" y="156.2">IN_16</text>
<text x="45" y="158.7">IN_15</text>
<text x="47.3" y="161.3">EN</text>
<text x="262.4" y="158.2">3</text>
<text x="26.2" y="165.1">6P4V1</text>
<text x="26.2" y="168.9">6P4V2</text>
<text x="43.5" y="168.9">GND_21</text>
<text x="44.4" y="168.9">GND_7</text>
<text x="47.2" y="174">NR</text>
<text x="34.8" y="176" transform="rotate(-90 34.8 176)">NC_19</text>
<text x="37.3" y="176" transform="rotate(-90 37.3 176)">NC_18</text>
<text x="39.9" y="176" transform="rotate(-90 39.9 176)">NC_17</text>
<text x="42.4" y="176" transform="rotate(-90 42.4 176)">NC_2</text>
</g>
</svg>
